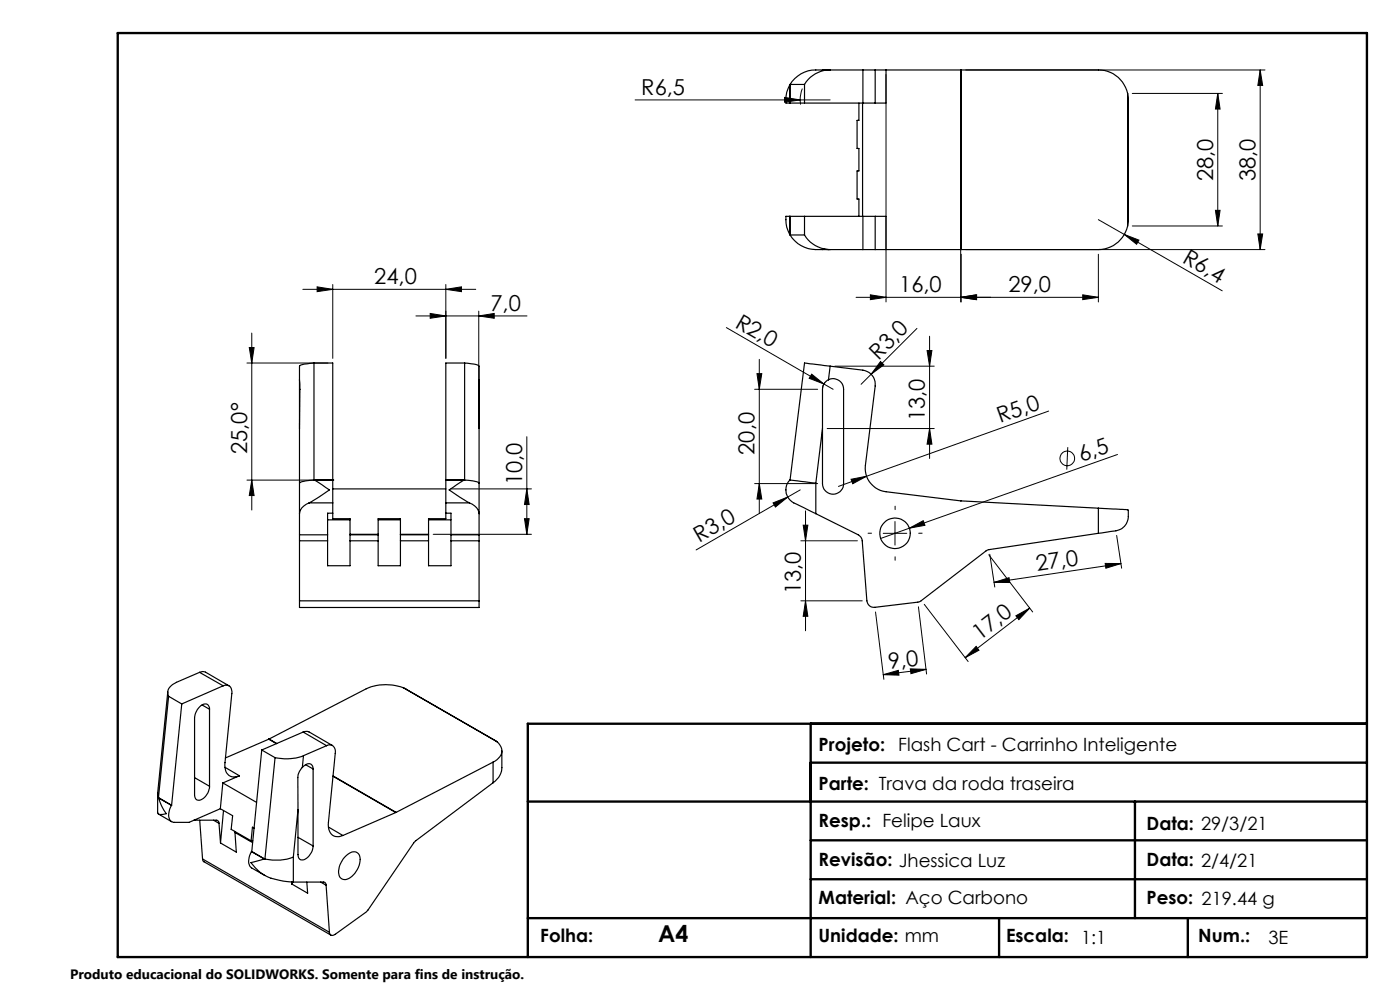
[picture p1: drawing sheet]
<svg xmlns="http://www.w3.org/2000/svg" width="297mm" height="210mm" viewBox="0 0 297 210" stroke-linecap="round" stroke-linejoin="round" font-family="sans-serif">
<g fill="none" stroke="#000" stroke-width=".21">
<path d="M170.2 18.8a6.7 6.7 0 0 0-.4 3.4M188 15.8v48.3M203.8 15.8v48.3M204.9 14.8h63.5M240.2 19.8h19.1M258.3 19.8v28.1M258.3 19.8l.5 3.3h-1zM267.3 14.8v38.1M267.3 14.8l.6 3.3h-1.1zM134.7 21.2h41.4M166.4 20.7l3.4 .5-3.4 .5zM203.9 53.9v10.2"/>
<path d="M204.9 52.9h63.5M233 46.6l5.5 3.1M233 53.9v10.2M238.5 49.7l3.1 1.2-.5 .9zM238.5 49.7l20.8 12M240.2 47.9h19.1M257.8 44.6h1l-.5 3.3zM266.8 49.6h1.1l-.6 3.3zM52.4 77h17.2M52.9 73.7h1l-.5 3.3zM53.4 70.7v37.5M64.2 61.4h36.7"/>
<path d="M67.3 60.8l3.3 .6-3.3 .5zM70.6 60.4v15.6M88.2 67h23.6M91.3 66.5l3.3 .5-3.3 .5zM94.6 61.4l3.3-.6v1.1zM94.6 60.4v15.6M101.6 67l3.2-.5v1zM101.6 66v15.6M154.1 69.5l20.7 11.9M160.6 79.3h1l-.5 3.3zM161.1 76.2v32.7M172.2 79.4l2.6 2-3.1-1.2z"/>
<path d="M177.1 77.7h21.1M181.6 63.1h51.4M184.6 62.5l3.4 .6-3.4 .5zM186.8 76.7l.7 .7-2.7 2zM194.5 69.7l-11.8 11.8M196.7 74.4h1l-.5 3.3zM197.2 71.3v26M203.8 63.1l3.3-.6v1.1zM203.9 63.1l3.3-.6v1.1zM229.7 62.5l3.3 .6-3.3 .5zM111.8 92.6v20.7M160.1 82.6h13.4"/>
<path d="M174.8 81.4l1.9 1.2M175 81.1l-.5 1.2M175.5 90.9h22.7M197.2 90.9l.5 3.3h-1zM222.5 87.2l-38.7 13.8M226.5 94.9l-.2 4.7M237.1 96.4l-44.2 15.6M52.4 101.8h17.2M53.4 101.8l.5 3.3h-1zM91.9 113.3h20.8M95.6 103.7h17.1M111.3 110h1l-.5 3.3z"/>
<path d="M111.8 103.7l.5 3.3h-1zM160.1 102.6h13.4M161.1 102.6l.5 3.3h-1zM164 106.7l3.1-1.3-2.6 2.2zM169.8 103.9l-22.1 12.8M169.9 114.7h12M170.4 111.4h1l-.5 3.3zM170.9 108.4v25.4M180.6 101.7l3.2-.7-2.9 1.6zM183.8 101l-5.9 2.2M187.4 113.1h5M189.9 110.6v5"/>
<path d="M192.9 112l3-1.6 .3 1zM192.9 112l-6.1 2.2M209.8 117.7l9.3 12.1M210 117.6l1 6.9M234.5 119.5h3.3l-3.2 1zM236.9 113.6l1 6.9M237.8 119.5l-26.9 4M169.9 127.5h13M170.9 127.5l.5 3.2h-1zM185.7 129.8l1.8 14.3M194.8 128.7l1.8 14.3M196.1 128.2l9.3 12.1"/>
<path d="M207.1 137.1l.6 .8-2.9 1.6zM210.9 123.5l3.2-1 .1 1.1zM215.5 130.6l2.9-1.6-2.3 2.4zM218.4 129l-13.6 10.5M187.4 143.1l3.2-.9 .1 1zM193.1 141.9l3.4 .1-3.2 .9zM196.5 142l-9.1 1.1"/>
<circle cx="226.4" cy="97.2" r="1.55"/>
</g>
<path d="M184.9 113.1h-.7M189.9 108.1v-.7M189.9 118.1v.7M194.9 113.1h.7" fill="none" stroke="#000" stroke-width=".21" stroke-dasharray="15.2 1.3 1.3 1.3"/>
<path d="M25 7h265v196h-265zM172 153.5v49.5M290 153.5h-178v49.5M112 170h178M172 161.8h118M172 178.3h118M240.8 170v24.8M172 186.5h118M211.9 194.8v8.2M252 194.8v8.2M290 194.8h-178" fill="none" stroke="#000" stroke-width=".5"/>
<g fill="#000">
<path d="M166.4 20.7l3.4 .5-3.4 .5zM238.5 49.7l3.1 1.2-.5 .9zM186.8 76.7l.7 .7-2.7 2zM172.2 79.4l2.6 2-3.1-1.2zM164 106.7l3.1-1.3-2.6 2.2zM180.6 101.7l3.2-.7-2.9 1.6zM192.9 112l3-1.6 .3 1z"/>
<path d="M94.6 61.4l3.3-.6v1.1zM67.3 60.8l3.3 .6-3.3 .5z"/>
<path d="M91.3 66.5l3.3 .5-3.3 .5zM101.6 67l3.2-.5v1z"/>
<path d="M184.6 62.5l3.4 .6-3.4 .5zM203.8 63.1l3.3-.6v1.1z"/>
<path d="M229.7 62.5l3.3 .6-3.3 .5zM203.9 63.1l3.3-.6v1.1z"/>
<path d="M197.2 90.9l.5 3.3h-1zM196.7 74.4h1l-.5 3.3zM257.8 44.6h1l-.5 3.3zM258.3 19.8l.5 3.3h-1zM266.8 49.6h1.1l-.6 3.3zM267.3 14.8l.6 3.3h-1.1z"/>
<path d="M53.4 101.8l.5 3.3h-1zM52.9 73.7h1l-.5 3.3z"/>
<path d="M161.1 102.6l.5 3.3h-1zM160.6 79.3h1l-.5 3.3z"/>
<path d="M170.4 111.4h1l-.5 3.3zM170.9 127.5l.5 3.2h-1zM111.8 103.7l.5 3.3h-1zM111.3 110h1l-.5 3.3z"/>
<path d="M207.1 137.1l.6 .8-2.9 1.6zM215.5 130.6l2.9-1.6-2.3 2.4z"/>
<path d="M210.9 123.5l3.2-1 .1 1.1zM234.5 119.5h3.3l-3.2 1z"/>
<path d="M187.4 143.1l3.2-.9 .1 1zM193.1 141.9l3.4 .1-3.2 .9z"/>
</g>
<g fill="none" stroke="#000" stroke-width=".25">
<path d="M167.5 18a5.5 5.5 0 0 0-.7 3.9h.7M167.5 18v3.9M167.6 17.9h3.1M167.6 17.9v4M167.6 17.9l-.1 .1M170.7 17.9v4M174.5 14.8a6.8 6.8 0 0 0-6.9 3.1M174.5 14.8h1.3M175.8 14.8h7.3M176.1 14.8a6.2 6.2 0 0 0-5.4 3.1M183.1 14.8h2.6M183.1 14.8v7.1"/>
<path d="M185.7 14.8h2.3M185.7 14.8v7.1M188 14.8v7.1h-2.3M188 14.8h15.8M203.8 14.8h.1M203.8 14.8v38.1M203.9 14.8h29.1a6.4 6.4 0 0 1 6.2 5M203.9 14.8v38.1M239.2 19.8l.2 1.1v25.9l-.2 1.1M239.2 19.8v28.1M167.5 21.9h.1M167.6 21.9h15.5"/>
<path d="M182.2 21.9v3.6h-.4v6h.4v4.8h-.4v5.9h.4v3.7M183 21.9v24M183.1 21.9h2.6M167.5 45.9h.1M167.5 45.9h-.8a6.8 6.8 0 0 0 .8 3.8M167.5 45.9v3.8M167.5 49.7l.1 .1M167.6 49.8a6.8 6.8 0 0 0 6.9 3.1M167.6 45.9v3.9M167.6 49.8h3.1M167.6 45.9h15.5M170.7 49.8a6.4 6.4 0 0 0 5.4 3.1"/>
<path d="M170.7 45.9v3.9M174.5 52.9h1.3M175.8 52.9h7.3M183.1 52.9h2.6M183.1 45.9h2.6M183.1 45.9v7M185.7 52.9h2.3M185.7 45.9h2.3v7M185.7 45.9v7M188 52.9h15.8M203.8 52.9h.1M239.2 47.9a6.4 6.4 0 0 1-6.2 5h-29.1"/>
<path d="M66.6 77l-1 .1a2.87 2.87 0 0 0-2.1 .6v2.9M66.6 77v24.8M66.6 77h4v24.8M98.6 77l1 .1a2.87 2.87 0 0 1 2 .6v2.9M98.6 77v24.8M98.6 77h-4v24.8M176.1 77.7l-5.4-.7-3.1 24.8M176.1 77.7l7 .8a3 3 0 0 1 2.6 3.4l-2.1 16.8a5 5 0 0 0 4.4 5.6l15.8 1.9 29.2 1.6M176.1 77.7l-.3 2.9M63.5 80.6l.1 2M63.5 80.6v2M63.5 82.6v30.8"/>
<path d="M63.5 82.6h.1M63.6 82.6l-.1 8.3M101.6 82.6v8.3M101.6 82.6h.1M101.6 80.6v2M101.6 82.6v30.8M174.5 90.9l-1.4 11.6M175 81.2a2.24 2.24 0 0 1 2.5-.7 2.24 2.24 0 0 1 1.5 2.1v20a2.24 2.24 0 0 1-2.3 2.2 2.24 2.24 0 0 1-2.2-2.2v-20l.1-.8zM63.5 113.4v1.3M63.5 114.7v12.8M63.5 113.4h6M63.5 114.7h6"/>
<path d="M65.6 106.7a2.79 2.79 0 0 0-2.1 2.3M65.6 106.7h5M66.6 101.8a5.6 5.6 0 0 0-3.1 .7M66.6 101.8h4M66.7 101.8l3.2 2.1-4.3 2.8M69.5 113.4v1.3M69.5 114.7v5.3h4.8v-5.3M69.5 110.3h4.8M70.6 101.8v4.9M70.6 101.8h.1M70.6 106.7v3.3h3.7v3.4M70.6 108.9h-1.1v4.5"/>
<path d="M70.6 103.7h24M74.3 113.4v1.3M74.3 113.4h5.9M74.3 113.3h5.9M74.3 114.7h5.9M80.2 113.4v1.3M80.2 110.3h4.7M80.2 113.4v-3.4h4.7v3.4M80.2 114.7v5.3h4.7v-5.3M84.9 113.4v1.3M84.9 113.4h6M84.9 113.3h6"/>
<path d="M84.9 114.7h6M90.9 113.4v1.3M90.9 114.7v5.3h4.8v-5.3M90.9 110.3h4.8M94.6 101.8v4.9M94.6 101.8h.1M94.6 101.8h4M94.6 106.7h5M94.6 106.7v3.3h-3.7v3.4M94.6 108.9h1.1v4.5M95.7 113.4v1.3M95.7 113.4h5.9"/>
<path d="M95.7 114.7h5.9M98.4 101.8l-3.1 2.1 4.3 2.8M98.6 101.8a5.6 5.6 0 0 1 3 .7M99.6 106.7a2.79 2.79 0 0 1 2 2.3M101.6 113.4v1.3M101.6 114.7v12.8M167.6 101.8l5.5 .7M167.6 101.8a3.1 3.1 0 0 0 1.4 5.2l4.1 2M173.1 109l9 4.4a1.52 1.52 0 0 1 .8 1.3l1 12.8a1.51 1.51 0 0 0 1.7 1.3l9.6-1.2 14.5-11 23.3-3.5M173.1 102.5v6.5M233 107.8l6.3 .3 .1 1.5a3.3 3.3 0 0 1-3.8 3.1l-2.6 .4M233 107.8v5.3"/>
<path d="M63.5 127.5v1.4h38.1v-1.4M63.5 127.5h38.1M35.6 146.7l-2.2 21.5 .2 1M35.8 147.7l-2.2 21.5M35.8 147.7l2.8 1.6M38.6 149.3l-2.2 21.5M42.3 142.6l-4.9 2.1a2.45 2.45 0 0 0-1.8 2.6l.2 .4M42.3 142.6l.7-.2 .5 .1 5.1 3M42.3 142.6l5 2.9M42.9 149.5l1.5 1M44.4 150.5a1.03 1.03 0 0 0-.6-1.2 1.03 1.03 0 0 0-1.2 .4 3.9 3.9 0 0 0-1.3 2.6v16.3a1.03 1.03 0 0 0 .6 1.1 1.03 1.03 0 0 0 1.2-.3 3.4 3.4 0 0 0 1.3-2.6M44.4 150.5v16.3"/>
<path d="M47.3 145.5a1.26 1.26 0 0 1 1.4 0 1.26 1.26 0 0 1 .5 1.2l-1.5 15.1a2.46 2.46 0 0 0 1.5 3l1.6-.2M47.3 145.5l-8.7 3.8M55.5 159.1l2.8 1.6M55.5 159.1l-2.1 21.5M57 156.8l-9.2 4M57 156.8l1.7 1M57.1 156.8h-.1M57.1 156.8l1.6 .9M64.3 155.3l.6-.2 .6 .1 5 2.9M64.3 155.3l-8.8 3.8M64.3 155.3l5 2.9M69.3 158.2a1.31 1.31 0 0 1 1.5 .2 1.31 1.31 0 0 1 .3 1.4l-1.4 14.6a2.55 2.55 0 0 0 1.5 3l.7 .1 .8-.3"/>
<path d="M69.3 158.2l-4.9 2.1M85.6 145.9a10.5 10.5 0 0 0-7.9 .2l-20.6 10.7M85.6 145.9l.5 .2M85.6 145.9l19.9 11.5M105.1 157.1l.4 .3M105.5 157.4a2.33 2.33 0 0 1-.4 4l-.5 .3M106.5 159.3v3.5a4 4 0 0 1-1.9 3.2M33.4 168.4v4l.2 .3a2.11 2.11 0 0 0 1.7-.1 9.9 9.9 0 0 1-1.6-3.3M33.6 172.7l2.8 1.6M33.6 169.2l2.8 1.6M33.6 169.2l.1 .1M33.7 169.3l2.7 1.5"/>
<path d="M36.4 170.8a3.1 3.1 0 0 0-.2 3.4l.8 .2h3.1l6.6-2.9M36.4 170.8h.1M41.1 174h4.8a.61 .61 0 0 1 .6 .7M41.3 165l3.1 1.8M42.4 174l.6 8.2M45.3 174l1.2 .7M46.5 174.7l.3 4.1M46.7 171.5l2.7 1.5-.4 2.9 4.3 2.5M47.3 166.1l-.6 5.4M47.3 166.1l7.1 4.1M47.4 171.9l-.6 6.9M47.7 162.8l3.1 1.8"/>
<path d="M49.8 176.3v.3M49.8 176.6l.3 4.2-3.3-2M49.8 176.6l3.8 2.1M50.8 164.6l-3.5 1.5M53.3 178.4h.3M53.9 175.7l-.3-.2-.3 2.9M58.3 160.7l-2.1 21.5M63.2 171.8v9.5a1.03 1.03 0 0 0 .7 1.1 1.03 1.03 0 0 0 1.2-.4 3.6 3.6 0 0 0 1.3-2.6M63.2 171.8l-1 10M63.2 177.6l3.2 1.8M64.1 162.8l-.1 .2a3.3 3.3 0 0 0-.8 1.9v6.9M64.1 162.8a1.34 1.34 0 0 1 2.1-.5l.2 .8"/>
<path d="M64.4 160.3a10.6 10.6 0 0 1-6.1 .4M64.4 160.3l-.3 2.5M64.8 162.2l1.6 .9M66.4 163.1v16.3M69.7 175.4l3 1.8M70.7 164.7l13.3 7.7M70.7 164.6l13.3 7.7M84 172.4l-11.3 4.8M84 172.3v.1M104.6 166l-16.4 12.4-10.3 14.8-6.8 5a.69 .69 0 0 1-.7 .2 .69 .69 0 0 1-.5-.6M104.6 161.7l-20.6 10.6M104.6 161.7v4.3"/>
<path d="M43 182.2l.2 .6 27 15.6M43 182.2l26.9 15.6M53.3 180.6a2.64 2.64 0 0 0 .1 3.5l2.8 1.6M53.3 180.6l2.8 1.6M53.4 180.6h-.1M53.4 180.6l2.8 1.6M56.1 182.2l-2.9 .8a9.1 9.1 0 0 0 6.8 3.9l2.2 .2M56.1 182.2h.1M61.9 187.1v.4M62.2 181.8a10.6 10.6 0 0 1-6 .4M62.2 187.1h6.4a.61 .61 0 0 1 .6 .7M62.2 181.8v5.3"/>
<path d="M65.1 187.1l.2 2.4-3.4-2M68 187.1l1.2 .7M69.2 187.8l.7 10M73.4 181.6a1.82 1.82 0 0 1 2.6-.5 4 4 0 0 1-1.3 4.8 1.59 1.59 0 0 1-2.7-.1 4.4 4.4 0 0 1 1.4-4.2z"/>
<circle cx="189.9" cy="113.1" r="3.2"/>
</g>
<text font-size="4.9" x="139.6" y="199.9">A4</text>
<g font-size="4.7">
<text x="136.1" y="20.2">R6,5</text>
<text x="257.3" y="38.5" transform="rotate(-90 257.3 38.5)">28,0</text>
<text x="266.4" y="38.5" transform="rotate(-90 266.4 38.5)">38,0</text>
<text x="250.6" y="55.5" transform="rotate(30 250.6 55.5)">R6,4</text>
<text x="79.4" y="60.3">24,0</text>
<text x="104" y="66">7,0</text>
<text x="190.8" y="62">16,0</text>
<text x="213.9" y="62">29,0</text>
<text x="155.7" y="69.3" transform="rotate(30 155.7 69.3)">R2,0</text>
<text x="186.4" y="76.5" transform="rotate(-45 186.4 76.5)">R3,0</text>
<text x="196.2" y="89.3" transform="rotate(-90 196.2 89.3)">13,0</text>
<text x="212.2" y="89.8" transform="rotate(-20 212.2 89.8)">R5,0</text>
<text x="52.4" y="96.3" transform="rotate(-90 52.4 96.3)">25,0°</text>
<text x="160.1" y="96.5" transform="rotate(-90 160.1 96.5)">20,0</text>
<text x="229.4" y="98" transform="rotate(-20 229.4 98)">6,5</text>
<text x="110.8" y="103" transform="rotate(-90 110.8 103)">10,0</text>
<text x="148.3" y="115.2" transform="rotate(-30 148.3 115.2)">R3,0</text>
<text x="220" y="121.1" transform="rotate(-8 220 121.1)">27,0</text>
<text x="169.9" y="126" transform="rotate(-90 169.9 126)">13,0</text>
<text x="207.8" y="135.9" transform="rotate(-38 207.8 135.9)">17,0</text>
<text x="188.6" y="141.9" transform="rotate(-7 188.6 141.9)">9,0</text>
</g>
<g font-size="3.9">
<text x="173.7" y="159.2">Projeto:</text>
<text x="190.6" y="159.2">Flash Cart - Carrinho Inteligente</text>
<text x="173.7" y="167.6">Parte: Trava da roda traseira</text>
<text x="173.7" y="175.4">Resp.: Felipe Laux</text>
<text x="243.2" y="176.1">Data: 29/3/21</text>
<text x="173.7" y="183.7">Revisão: Jhessica Luz</text>
<text x="243.2" y="183.7">Data: 2/4/21</text>
<text x="173.7" y="191.7">Material: Aço Carbono</text>
<text x="243.2" y="191.7">Peso: 219.44 g</text>
<text x="114.6" y="199.9">Folha:</text>
<text x="173.7" y="199.9">Unidade: mm</text>
<text x="213.4" y="199.9">Escala: 1:1</text>
<text x="254.2" y="199.9">Num.:</text>
<text x="269.1" y="200.2">3E</text>
</g>
<text font-size="2.9" x="14.9" y="207.6">Produto educacional do SOLIDWORKS. Somente para fins de instrução.</text>
</svg>
